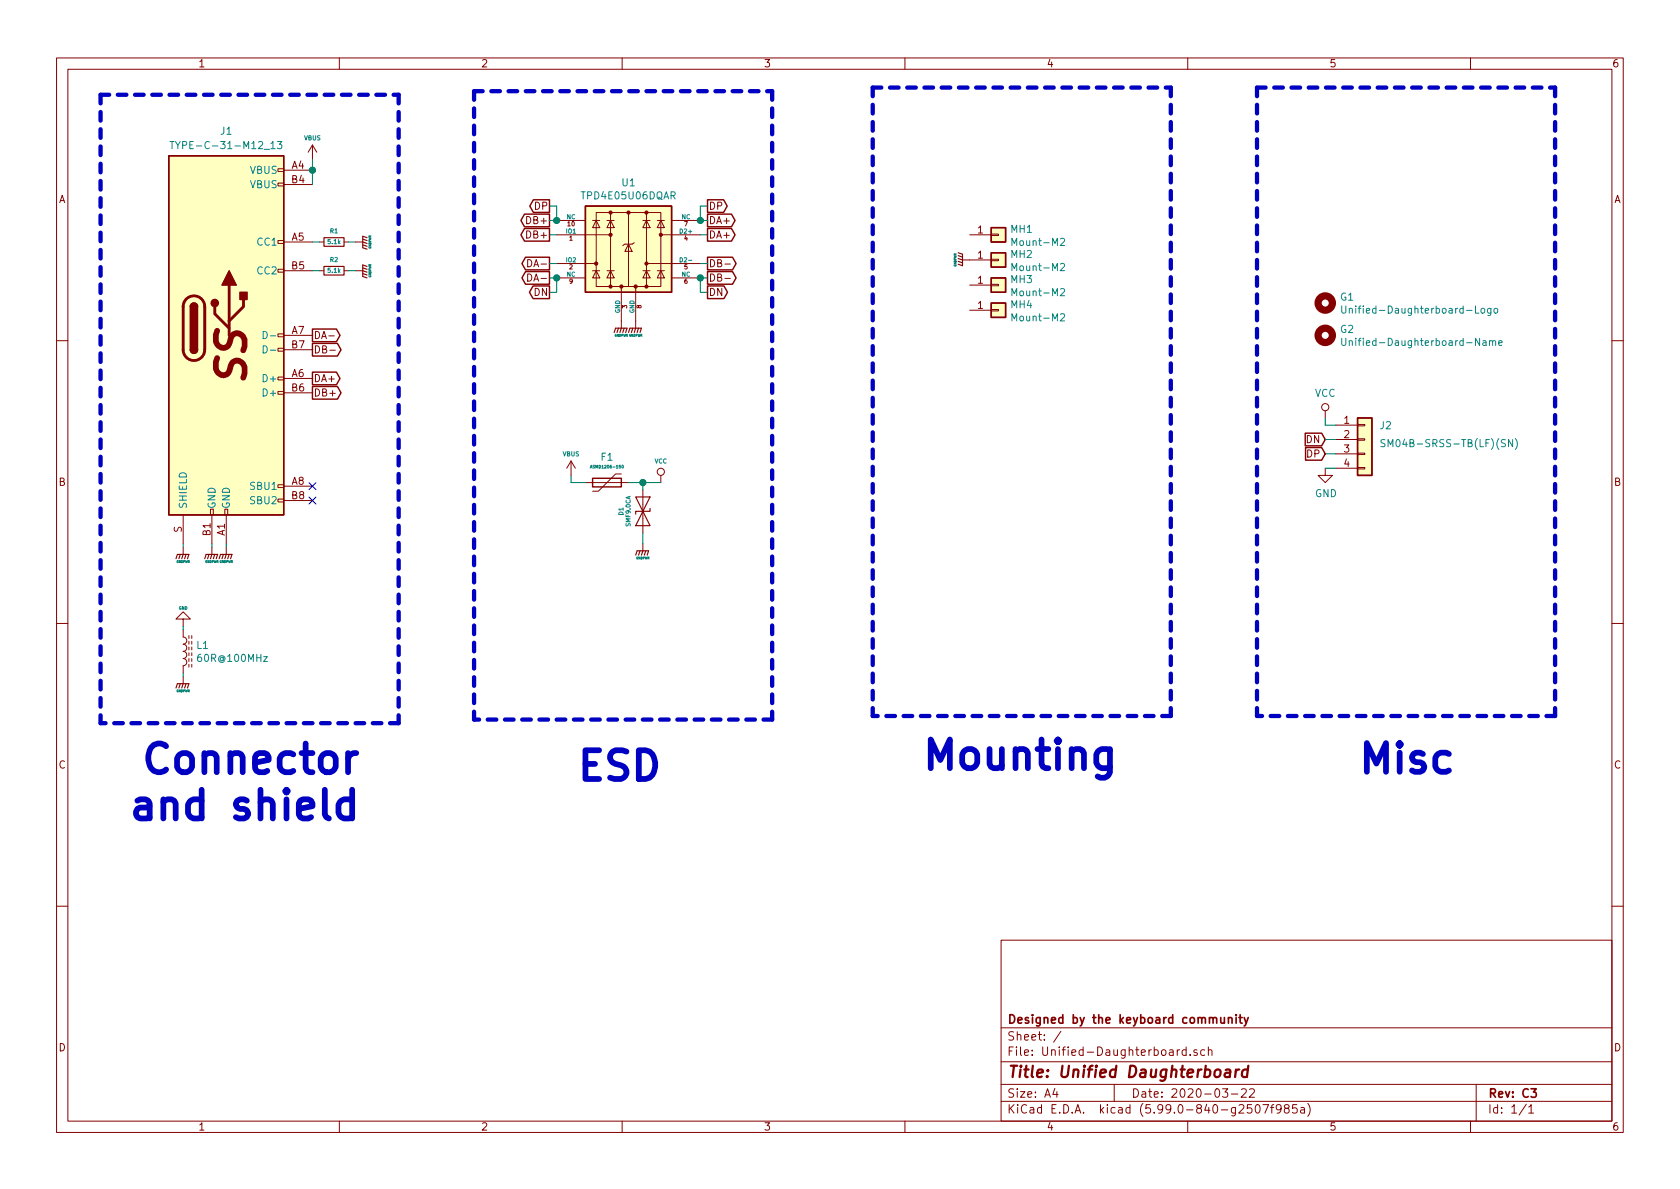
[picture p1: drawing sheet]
<svg xmlns="http://www.w3.org/2000/svg" width="297mm" height="210mm" viewBox="0 0 297 210" stroke-linecap="round" stroke-linejoin="round" font-family="sans-serif">
<g fill="none" stroke="#840000" stroke-width=".18">
<path d="M10 10.2h277v190.1h-277zM12 12.2h273v186.1h-273zM60 10.2v2M110 10.2v2M160 10.2v2M210 10.2v2M260 10.2v2M49.1 29.8h1.1v.5h-1.1zM49.1 32.4h1.1v.5h-1.1zM50.2 30.1h5M50.2 32.6h5M55.2 25.6l-.7 1.3"/>
<path d="M55.2 25.6v2.6M55.2 25.6l.8 1.3M98.4 39h5.1M104.8 39h1.2M105.4 37.6h11.4v13.1h-11.4zM105.4 39l.6 1.3h-1.2zM107.3 39h1.3M107.9 39l.7 1.3h-1.3zM107.9 37.6v13.1M111.1 37.6v13.1M113.7 39h1.2M114.3 39l.6 1.3h-1.2z"/>
<path d="M114.3 37.6v13.1M116.2 39h1.3M116.8 39l.7 1.3h-1.3zM118.7 39h5.1M49.1 59h1.1v.6h-1.1zM49.1 47.6h1.1v.5h-1.1zM49.1 42.5h1.1v.5h-1.1zM50.2 47.9h5M50.2 42.8h5M50.2 59.3h5M56.5 47.9h.8M56.5 42.8h.8"/>
<path d="M58.1 59.4h1M60.8 47.9h.8M60.8 42.8h.8M62.9 47.9h1.2M62.9 42.8h1.2M93.3 48.4a.64 .64 0 0 1 .7 .7 .64 .64 0 0 1-.7 .6zM93.3 45.9a.64 .64 0 0 1 .7 .6 .64 .64 0 0 1-.7 .7zM98.4 41.5h9.5M98.4 46.6h7M98.4 49.1h5.1M104.8 47.9h1.2M105.4 47.9l.6 1.2h-1.2z"/>
<path d="M107.3 47.9h1.3M107.9 47.9l.7 1.2h-1.3zM109.9 50.7v7.3M111.1 43.2l.7 1.2h-1.3zM112.1 42.9l-.3 .3h-1.3l-.4 .2M112.4 50.7v7.3M113.7 47.9h1.2M114.3 47.9l.6 1.2h-1.2zM114.3 46.6h9.5M116.2 47.9h1.3M116.8 47.9l.7 1.2h-1.3zM116.8 41.5h7"/>
<path d="M118.7 49.1h5.1M128.2 46.7h.9M128.2 49.2h.9M170.2 46h5.1M171.4 54.9h3.9M171.4 50.4h3.9M171.4 41.5h3.9M175.3 54.7h1.2v.3h-1.2zM175.3 50.3h1.2v.2h-1.2zM175.3 45.8h1.2v.3h-1.2zM175.3 41.4h1.2v.3h-1.2zM10 60.2h2"/>
<path d="M49.1 69.2h1.1v.5h-1.1zM49.1 66.7h1.1v.5h-1.1zM49.1 61.6h1.1v.5h-1.1zM50.2 66.9h5M50.2 69.5h5M50.2 61.8h5M58.3 61.9h1M234.3 72.6v1.3M236.2 75.2h3.8M236.2 77.7h3.8M240 75.1h1.3v.2h-1.3zM240 77.6h1.3v.2h-1.3z"/>
<path d="M285 60.2h2M32.4 91.1v5M32.4 96.8v1.2M37.2 90h.5v1.1h-.5zM37.5 91.1v5M37.5 96.8v1.2M39.8 90h.5v1.1h-.5zM40 91.1v5M40 96.8v1.2M49.1 88.3h1.1v.5h-1.1zM49.1 85.7h1.1v.5h-1.1zM50.2 86h5"/>
<path d="M50.2 88.5h5M101 81.5l-.8 1.3M101 81.5v2.6M101 81.5l.7 1.3M103.5 85.3h7.6M109.9 83.8h-1.1l-3 3.1h-1M113.7 86.6v7.6M113.7 96.1v1.3M116.8 84.1v1.2M234.3 82.8v1.3h1.3l-1.3 1.2-1.3-1.2h1.3M236.2 80.3h3.8M236.2 82.8h3.8"/>
<path d="M240 82.7h1.3v.2h-1.3zM240 80.1h1.3v.3h-1.3zM10 110.2h2M32.4 111.4v1.2a.64 .64 0 0 1 .6 .7 .64 .64 0 0 1-.6 .6 .64 .64 0 0 1 .6 .6 .64 .64 0 0 1-.6 .7 .64 .64 0 0 1 .6 .6 .64 .64 0 0 1-.6 .7 .64 .64 0 0 1 .6 .6 .64 .64 0 0 1-.6 .6v1.3M32.4 109.5h1.3l-1.3-1.3-1.3 1.3h1.3v1.2M32.4 119.6v1.3M33.4 112.4v.5M33.4 113.4v.5M33.4 114.4v.5M33.4 115.4v.5M33.4 116.5v.5M33.4 117.5v.5"/>
<path d="M33.9 112.4v.5M33.9 113.4v.5M33.9 114.4v.5M33.9 115.4v.5M33.9 116.5v.5M33.9 117.5v.5M285 110.2h2M10 160.2h2M177 166.3h108v32h-108zM285 160.2h2M60 198.3v2M110 198.3v2"/>
<path d="M160 198.3v2M177 194.8h108M177 191.8h108M177 187.8h108M177 181.8h108M186.5 192.5l-.4 1h1M186.9 193v1M187.6 182.4l-1.3 1.9M197 191.8v3M208.1 185.6v1M208.6 185.6l-.3 .1-.2 .2M209.7 185.7l-.4-.1-.3 .3v.4l.1 .3h.6"/>
<path d="M209.7 185.1v1.5M210 198.3v2M210.4 186.5v.1M211.6 185.7l-.3-.1-.2 .2v.3l.5 .1v.4h-.5M213 185.7l-.4-.1-.3 .3v.4l.1 .3h.6M213.6 185.8l.3-.2 .3 .1 .1 .9M213.6 185.1v1.5M216.1 192.5h1l-.5 .6 .4 .1v.7l-.2 .1h-.4l-.3-.1M217.7 193.5h1.2M219.5 192.7l.6-.2 .2 .2 .1 .3-1 1h1M220.9 192.7l.6-.2 .2 .2 .1 .3-.9 1h.9M221.3 195.3h-.7l-.1 .7 .2-.1 .5 .1 .2 .2-.1 .5-.2 .1-.6-.1"/>
<path d="M222.1 195.4l.2-.1a.81 .81 0 0 1 .6 .7 .81 .81 0 0 1-.3 .8h-.2a.81 .81 0 0 1-.6-.6 .81 .81 0 0 1 .3-.8zM223.3 195.3h1l-.7 1.5M224.6 195.8h.6M225.2 195.3l-.3 .2v1.3M226.5 196l-.3 .3h-.3l-.3-.3 .2-.6 .4-.1 .2 .2a.99 .99 0 0 1-.3 1.3h-.3M227.4 196l-.3-.3v-.2l.3-.2 .4 .1 .1 .2v.2l-.7 .2-.1 .3v.2l.3 .3h.4l.1-.3v-.4l-.3-.1M229.3 195.3h-.7l-.1 .7 .2-.1 .5 .1 .2 .2-.1 .5-.2 .1-.6-.1M230 195.9h.6v.9M230.6 196.2l-.5 .1a.29 .29 0 0 0-.2 .2 .29 .29 0 0 0 .2 .3h.5M231.2 195.1a1.72 1.72 0 0 1 0 2.3M260 198.3v2M261 191.8v6.5"/>
<path d="M269.9 195.3l-1.3 1.9M270.3 195.8l.4-.5v1.5M270.3 196.8h.8"/>
<circle cx="234.3" cy="72" r=".63"/>
<circle cx="116.8" cy="83.4" r=".63"/>
</g>
<path d="M215.8 179.9l.1 1h.4l.2-.1M216.5 179.9v1M217.2 179.9v1M218.6 179.4v.2M218.6 179.9v1M219.1 179.9h.5M219.3 179.4v1.3l.3 .2M220 179.9l.3 1M220.7 179.9l-.5 1.4-.2 .1M217.2 180.1l.2-.2 .4 .1v.9M270.7 192.5h.9l-.5 .6 .5 .1v.7l-.3 .1h-.4l-.2-.1" fill="none" stroke="#840000" stroke-width=".3"/>
<path d="M216.7 189.2l.2-.1 .6 .1-.1 1.3M217.5 189.6l-.7 .1a.4 .4 0 0 0-.3 .3 .4 .4 0 0 0 .3 .5l.6-.1M218.5 189.1l-.1 1.4M219.1 189.1l-.4 .1-.2 .3M220.6 189.2a.66 .66 0 0 0-1 .3v.6l.1 .3 .2 .1 .6-.1M220.7 188.5l-.2 2" fill="none" stroke="#840000" stroke-width=".4"/>
<g fill="none" stroke="#840000" stroke-width=".2">
<path d="M57.3 47.1h3.5v1.5h-3.5zM57.3 42h3.5v1.6h-3.5zM64.1 48.4l.8 .2M64.1 47.9l.8 .2M64.1 47.4l.8 .2M64.1 43.3l.8 .3M64.1 42.8l.8 .2M64.1 42.3l.8 .2M64.9 47.1l-.8-.2v2l.8 .2M64.9 42l-.8-.2v2l.8 .3M108.6 58.8l.2-.8h2.1l-.3 .8M109.3 58l-.2 .8"/>
<path d="M109.9 58l-.3 .8M110.4 58l-.3 .8M111.1 58.8l.3-.8h2l-.2 .8M111.9 58l-.3 .8M112.4 58l-.3 .8M112.9 58l-.3 .8M169.4 44.7l.8 .3v2l-.8-.3M169.4 45.2l.8 .3M169.4 45.7l.8 .3M169.4 46.2l.8 .3M31.1 98.8l.3-.8h2l-.3 .8M31.9 98l-.3 .8"/>
<path d="M32.4 98l-.3 .8M32.9 98l-.3 .8M36.2 98.8l.2-.8h2.1l-.3 .8M37 98l-.3 .8M37.5 98l-.3 .8M38 98l-.3 .8M38.7 98.8l.3-.8h2l-.2 .8M39.5 98l-.3 .8M40 98l-.2 .8M40.5 98l-.2 .8M112.4 98.2l.2-.8h2.1l-.3 .8M112.4 87.9h2.5l-1.2 2.5z"/>
<path d="M113.2 97.4l-.3 .8M113.7 97.4l-.3 .8M113.7 90.4l1.2 2.6h-2.5zM114.2 97.4l-.3 .8M114.9 89.9v.5h-2.5v.5M31.1 121.7l.3-.8h2l-.3 .8M31.9 120.9l-.3 .8M32.4 120.9l-.3 .8M32.9 120.9l-.3 .8"/>
</g>
<g fill="none" stroke="#840000" stroke-width="1.3">
<circle cx="234.3" cy="59.3" r="1.27"/>
<circle cx="234.3" cy="53.6" r="1.27"/>
</g>
<g fill="none" stroke="#008484" stroke-width=".18">
<path d="M30.1 25h.7M30.4 25v1.3M31 25l.4 .7 .5-.7M47.9 26.3h.7M49 25h.8l-.4 .5 .4 .1v.6l-.2 .1-.6-.1M46.5 58.6a.64 .64 0 0 1 .8 .6 .64 .64 0 0 1-.8 .7zM47.8 59.4h1M187.5 55.6l.5-.1 .2 .3-.8 .9h.8M187.5 51.2l.5-.2 .2 .4-.8 .9h.8M187.5 46.7l.5-.1 .2 .4-.8 .9h.8M187.5 42.3l.5-.2 .2 .4-.8 .9h.8M237.2 59.8v1l.3 .3h.2l.3-.3v-1"/>
<path d="M237.2 54.1v1l.3 .3h.2l.3-.3v-1M261.9 54.7l.2-.2 .4 .2v.4l-.1 .2-.3 .1-.2-.1zM263.6 54.5v1.1l-.2 .2-.3-.1M263.6 54.6l-.4-.1-.2 .3 .1 .5h.5M264.2 54.7l.2-.2 .3 .2 .1 .4-.1 .2-.3 .1-.2-.1zM46.5 61.1a.64 .64 0 0 1 .8 .7 .64 .64 0 0 1-.8 .6zM47.8 61.9h1M238.6 60.4l.1-.2 .3 .1 .1 .8M238.6 60.2v.9M244.9 77.8l-.5-.1-.2 .3 .1 .3 .5 .2v.4l-.2 .1-.4-.1M263.4 60.4l.1-.2 .3 .1 .1 .8M263.4 60.2v.9"/>
<path d="M263.9 60.4l.2-.2 .3 .1v.8M265 60.7l.6-.2-.1-.2-.3-.1-.2 .2 .1 .6h.4M267.4 77.7v1.3l-.7-1.3v1.3M267.9 77.5a1.46 1.46 0 0 1 0 2M104.4 82.8l.1-.5 .2 .5M104.4 82.6h.2M110 82.3h.1a.23 .23 0 0 1 .1 .2 .23 .23 0 0 1-.2 .2z"/>
</g>
<g fill="#ffffc2" stroke="#ffffc2" stroke-width=".18">
<path d="M240 73.9h2.6v10.2h-2.6z"/>
<path d="M175.3 53.6h2.5v2.5h-2.5z"/>
<path d="M175.3 49.1h2.5v2.6h-2.5z"/>
<path d="M175.3 44.7h2.5v2.5h-2.5z"/>
<path d="M175.3 40.3h2.5v2.5h-2.5z"/>
<path d="M29.8 27.6h20.4v63.5h-20.4z"/>
<path d="M103.5 36.4h15.2v15.3h-15.2z"/>
</g>
<g fill="none" stroke="#840000" stroke-width=".25">
<path d="M29.8 27.6h20.4v63.5h-20.4zM92.7 37.9h4.5v2.2h-4.5l-.6-1.1zM94.3 35.3h2.9v2.3h-2.9l-.6-1.2zM103.5 36.4h15.2v15.3h-15.2zM125.1 37.9h4.2l.7 1.1-.7 1.1h-4.2zM125.1 35.3h2.8l.7 1.1-.7 1.2h-2.8zM33.7 54.2a.64 .64 0 0 1 .6-.6 .64 .64 0 0 1 .6 .6M55.2 58.2h4.3l.6 1.1-.6 1.1h-4.3zM92.7 40.4h4.5v2.2h-4.5l-.6-1.1zM92.9 48h4.3v2.3h-4.3l-.6-1.2zM92.9 45.5h4.3v2.2h-4.3l-.6-1.1zM94.2 50.6h3v2.2h-3l-.6-1.1z"/>
<path d="M125.1 45.5h4.4l.6 1.1-.6 1.1h-4.4zM125.1 40.4h4.2l.7 1.1-.7 1.1h-4.2zM125.1 50.6h2.9l.6 1.1-.6 1.1h-2.9zM125.1 48h4.4l.6 1.1-.6 1.2h-4.4zM175.3 53.6h2.5v2.5h-2.5zM175.3 49.1h2.5v2.6h-2.5zM175.3 44.7h2.5v2.5h-2.5zM175.3 40.3h2.5v2.5h-2.5zM33.7 61.8a.64 .64 0 0 0 .6 .7 .64 .64 0 0 0 .6-.7M55.2 60.7h4.5l.6 1.1-.6 1.2h-4.5zM55.2 65.8h4.3l.6 1.1-.6 1.1h-4.3zM55.2 68.3h4.5l.6 1.2-.6 1.1h-4.5z"/>
<path d="M230.8 76.6h2.9l.6 1.1-.6 1.1h-2.9zM230.8 79.1h2.9l.6 1.2-.6 1.1h-2.9zM240 73.9h2.6v10.2h-2.6zM104.8 84.6h5.1v1.5h-5.1z"/>
</g>
<path d="M32.9 52.9a1.91 1.91 0 0 1 2.1-.4 1.91 1.91 0 0 1 1.2 1.7v7.6a1.91 1.91 0 0 1-1.9 1.9 1.91 1.91 0 0 1-1.9-1.9v-7.7l.2-.7zM38 54.2v1.3l2.5 2.5M40.5 50.4v8.9M43.1 53v1.2l-2.6 2.6" fill="none" stroke="#840000" stroke-width=".51"/>
<g fill="#840000" stroke="#840000" stroke-width=".25">
<path d="M33.7 61.8h1.2a.64 .64 0 0 1-.6 .7 .64 .64 0 0 1-.6-.7z"/>
<path d="M33.8 53.8a.64 .64 0 0 1 .7-.2 .64 .64 0 0 1 .4 .6h-1.2z"/>
<path d="M33.7 54.2h1.2v7.6h-1.2z"/>
<path d="M42.4 51.7h1.3v1.3h-1.3z"/>
<path d="M40.5 47.9l1.3 2.5h-2.6z"/>
<circle cx="38" cy="53.6" r=".63"/>
</g>
<g fill="#840000" stroke="#840000" stroke-width=".18">
<circle cx="105.4" cy="46.6" r=".28"/>
<circle cx="107.9" cy="50.7" r=".28"/>
<circle cx="107.9" cy="41.5" r=".28"/>
<circle cx="107.9" cy="37.6" r=".28"/>
<circle cx="109.9" cy="50.7" r=".28"/>
<circle cx="111.1" cy="37.6" r=".28"/>
<circle cx="114.3" cy="50.7" r=".28"/>
<circle cx="114.3" cy="46.6" r=".28"/>
<circle cx="114.3" cy="37.6" r=".28"/>
<circle cx="116.8" cy="41.5" r=".28"/>
<circle cx="112.4" cy="50.7" r=".28"/>
</g>
<path d="M29.4 132a1.76 1.76 0 0 0-2.9 .7 3.3 3.3 0 0 0 .7 3.6 1.78 1.78 0 0 0 2.2-.2M24.3 141.6l.5-.3h.9l.5 .3 .3 .5v2.6M26.5 142.6l-.5 .2h-1.2a1 1 0 0 0-.8 1 1 1 0 0 0 .8 .9h1.2l.5-.2" fill="none" stroke="#0000c2" stroke-width="1"/>
<g fill="none" stroke="#0000c2" stroke-width=".76" stroke-dasharray="1.5 1.5">
<path d="M17.8 16.8v111.1M17.8 16.8h52.7M70.5 16.8v111.1M83.8 16.1v111.1M83.8 16.1h52.7M136.5 16.1v111.1M154.3 15.5h52.7M154.3 15.5v111.1M207 15.5v111.1M222.2 15.5h52.8M222.2 15.5v111.1M275 15.5v111.1"/>
<path d="M70.5 127.9h-52.7M136.5 127.2h-52.7M207 126.6h-52.7M275 126.6h-52.8"/>
</g>
<g fill="none" stroke="#008400" stroke-width=".18">
<path d="M55.2 28.2v4.4M97.2 36.4h1.2v2.6h-1.2M125.1 36.4h-1.3v2.6h1.3M55.2 42.8h1.3M55.2 47.9h1.3M61.6 42.8h1.3M61.6 47.9h1.3M97.2 49.1h1.2v2.6h-1.2M97.2 41.5h1.2M97.2 46.6h1.2M123.8 41.5h1.3M123.8 46.6h1.3"/>
<path d="M125.1 49.1h-1.3v2.6h1.3M234.3 73.9v1.3h1.9M234.3 77.7h1.9M32.4 96.1v.7M37.5 96.1v.7M40 96.1v.7M101 84.1v1.2h2.5M111.1 85.3h5.7M113.7 85.3v1.3M113.7 94.2v1.9M234.3 80.3h1.9M234.3 82.8h1.9"/>
<path d="M32.4 110.7v.7M32.4 119v.6"/>
</g>
<path d="M54.6 85.4l1.3 1.2M54.6 87.9l1.3 1.2M55.9 85.4l-1.3 1.2M55.9 87.9l-1.3 1.2" fill="none" stroke="#000084" stroke-width=".18"/>
<g fill="#008400" stroke="#008400" stroke-width=".25">
<circle cx="55.2" cy="30.1" r=".51"/>
<circle cx="113.7" cy="85.3" r=".51"/>
<circle cx="98.4" cy="49.1" r=".51"/>
<circle cx="123.8" cy="49.1" r=".51"/>
<circle cx="123.8" cy="39" r=".51"/>
<circle cx="98.4" cy="39" r=".51"/>
</g>
<text font-size="7.1" fill="#840000" x="43.5" y="67.2" transform="rotate(-90 43.5 67.2)">SS</text>
<g font-size="7.1" fill="#0000c2">
<text x="28.8" y="136.8">Connector</text>
<text x="102.9" y="138">ESD</text>
<text x="166.3" y="136.1">Mounting</text>
<text x="242.1" y="136.7">Misc</text>
<text x="29.1" y="145">and shield</text>
</g>
<text font-size="2.8" fill="#840000" x="178" y="190.6">Title: Unified Daughterboard</text>
<g font-size="2.1" fill="#840000">
<text x="178" y="184">Sheet: /</text>
<text x="178" y="181">Designed by the keyboard community</text>
<text x="178" y="186.7">File: Unified-Daughterboard.sch</text>
<text x="178" y="196.9">KiCad E.D.A. kicad (5.99.0-840-g2507f985a)</text>
<text x="178" y="194.1">Size: A4</text>
<text x="200" y="194.1">Date: 2020-03-22</text>
<text x="263" y="194.1">Rev: C3</text>
<text x="263" y="196.9">Id: 1/1</text>
</g>
<g font-size="1.8" fill="#840000">
<text x="35" y="11.9">1</text>
<text x="85" y="11.9">2</text>
<text x="135" y="11.9">3</text>
<text x="185" y="11.9">4</text>
<text x="235" y="11.9">5</text>
<text x="285" y="11.9">6</text>
<text x="51.6" y="29.8">A4</text>
<text x="10.3" y="35.9">A</text>
<text x="51.6" y="32.4">B4</text>
<text x="285.3" y="35.9">A</text>
<text x="93.4" y="39.6">DB+</text>
<text x="94.5" y="37.1">DP</text>
<text x="125.2" y="39.6">DA+</text>
<text x="125.2" y="37.1">DP</text>
<text x="172.9" y="41.3">1</text>
<text x="51.6" y="42.5">A5</text>
<text x="51.6" y="47.6">B5</text>
<text x="93.4" y="42.2">DB+</text>
<text x="93.9" y="47.2">DA-</text>
<text x="125.2" y="47.2">DB-</text>
<text x="125.2" y="42.2">DA+</text>
<text x="172.9" y="45.7">1</text>
<text x="93.9" y="49.8">DA-</text>
<text x="94.4" y="52.3">DN</text>
<text x="125.2" y="52.3">DN</text>
<text x="125.2" y="49.8">DB-</text>
<text x="172.9" y="50.2">1</text>
<text x="51.6" y="59">A7</text>
<text x="55.4" y="59.9">DA-</text>
<text x="172.9" y="54.6">1</text>
<text x="51.6" y="61.6">B7</text>
<text x="55.4" y="62.5">DB-</text>
<text x="51.6" y="66.7">A6</text>
<text x="51.6" y="69.2">B6</text>
<text x="55.4" y="67.6">DA+</text>
<text x="55.4" y="70.1">DB+</text>
<text x="237.6" y="74.9">1</text>
<text x="237.6" y="77.5">2</text>
<text x="231" y="78.4">DN</text>
<text x="231.1" y="80.9">DP</text>
<text x="237.6" y="80">3</text>
<text x="237.6" y="82.5">4</text>
<text x="10.3" y="85.9">B</text>
<text x="51.6" y="85.7">A8</text>
<text x="51.6" y="88.3">B8</text>
<text x="285.3" y="85.9">B</text>
<text x="32.1" y="94.2" transform="rotate(-90 32.1 94.2)">S</text>
<text x="37.2" y="94.7" transform="rotate(-90 37.2 94.7)">B1</text>
<text x="39.8" y="94.7" transform="rotate(-90 39.8 94.7)">A1</text>
<text x="10.3" y="135.9">C</text>
<text x="285.3" y="135.9">C</text>
<text x="10.3" y="185.9">D</text>
<text x="285.3" y="185.9">D</text>
<text x="35" y="199.9">1</text>
<text x="85" y="199.9">2</text>
<text x="135" y="199.9">3</text>
<text x="185" y="199.9">4</text>
<text x="235" y="199.9">5</text>
<text x="285" y="199.9">6</text>
</g>
<g font-size="1.8" fill="#008484">
<text x="39" y="23.8">J1</text>
<text x="32" y="26.4">TYPE-C-31-M12_13</text>
<text x="44.2" y="30.7">VBUS</text>
<text x="44.2" y="33.3">VBUS</text>
<text x="103.1" y="35.2">TPD4E05U06DQAR</text>
<text x="110" y="32.9">U1</text>
<text x="178.7" y="41.2">MH1</text>
<text x="45.6" y="43.4">CC1</text>
<text x="178.7" y="45.6">MH2</text>
<text x="179.4" y="47.9">Mount-M2</text>
<text x="179.4" y="43.5">Mount-M2</text>
<text x="45.6" y="48.5">CC2</text>
<text x="178.7" y="50.1">MH3</text>
<text x="179.4" y="52.4">Mount-M2</text>
<text x="237" y="53.2">G1</text>
<text x="178.7" y="54.5">MH4</text>
<text x="179.4" y="56.8">Mount-M2</text>
<text x="237" y="58.9">G2</text>
<text x="238.9" y="55.4">Unified-Daughterboard-Logo</text>
<text x="239.1" y="61.2">Unified-Daughterboard-Name</text>
<text x="46.8" y="67.6">D+</text>
<text x="46.8" y="70.1">D+</text>
<text x="232.4" y="70.2">VCC</text>
<text x="244" y="75.9">J2</text>
<text x="106.3" y="81.5">F1</text>
<text x="245.6" y="79.1">SM04B-SRSS-TB(LF)(SN)</text>
<text x="44.4" y="86.6">SBU1</text>
<text x="44.4" y="89.1">SBU2</text>
<text x="232.5" y="87.9">GND</text>
<text x="33" y="90" transform="rotate(-90 33 90)">SHIELD</text>
<text x="38.1" y="90" transform="rotate(-90 38.1 90)">GND</text>
<text x="40.6" y="90" transform="rotate(-90 40.6 90)">GND</text>
<text x="34.8" y="114.7">L1</text>
<text x="35.3" y="117">60R@100MHz</text>
</g>
<g font-size="1.1" fill="#008484">
<text x="53.8" y="24.8">VBUS</text>
<text x="58.4" y="41.2">R1</text>
<text x="100.1" y="41.3">IO1</text>
<text x="100.2" y="38.7">NC</text>
<text x="120.3" y="41.3">D2+</text>
<text x="120.5" y="38.7">NC</text>
<text x="58" y="43.1">5.1k</text>
<text x="58.4" y="46.3">R2</text>
<text x="100.1" y="46.4">IO2</text>
<text x="120.4" y="46.4">D2-</text>
<text x="58" y="48.2">5.1k</text>
<text x="100.2" y="48.9">NC</text>
<text x="120.5" y="48.9">NC</text>
<text x="109.6" y="55.4" transform="rotate(-90 109.6 55.4)">GND</text>
<text x="112.2" y="55.4" transform="rotate(-90 112.2 55.4)">GND</text>
<text x="99.5" y="80.7">VBUS</text>
<text x="115.7" y="81.9">VCC</text>
<text x="110.2" y="91.1" transform="rotate(-90 110.2 91.1)">D1</text>
<text x="111.5" y="93" transform="rotate(-90 111.5 93)">SMF9.0CA</text>
</g>
<g font-size="1.1" fill="#840000">
<text x="100.4" y="40">10</text>
<text x="121" y="40">7</text>
<text x="100.7" y="42.5">1</text>
<text x="100.7" y="47.6">2</text>
<text x="121" y="42.5">4</text>
<text x="121" y="47.6">5</text>
<text x="100.7" y="50.1">9</text>
<text x="121" y="50.1">6</text>
<text x="110.9" y="54.5" transform="rotate(-90 110.9 54.5)">3</text>
<text x="113.4" y="54.5" transform="rotate(-90 113.4 54.5)">8</text>
</g>
<g font-size=".7" fill="#008484">
<text x="104.8" y="82.8">ASMD1206-150</text>
<text x="31.6" y="107.8">GND</text>
</g>
<g font-size=".5" fill="#008484">
<text x="65.6" y="44" transform="rotate(-90 65.6 44)">GNDPWR</text>
<text x="169.1" y="47.2" transform="rotate(-90 169.1 47.2)">GNDPWR</text>
<text x="65.6" y="49.1" transform="rotate(-90 65.6 49.1)">GNDPWR</text>
<text x="108.6" y="59.5">GNDPWR GNDPWR</text>
<text x="31.2" y="99.5">GNDPWR</text>
<text x="36.3" y="99.5">GNDPWR GNDPWR</text>
<text x="112.5" y="98.9">GNDPWR</text>
<text x="31.2" y="122.4">GNDPWR</text>
</g>
</svg>
